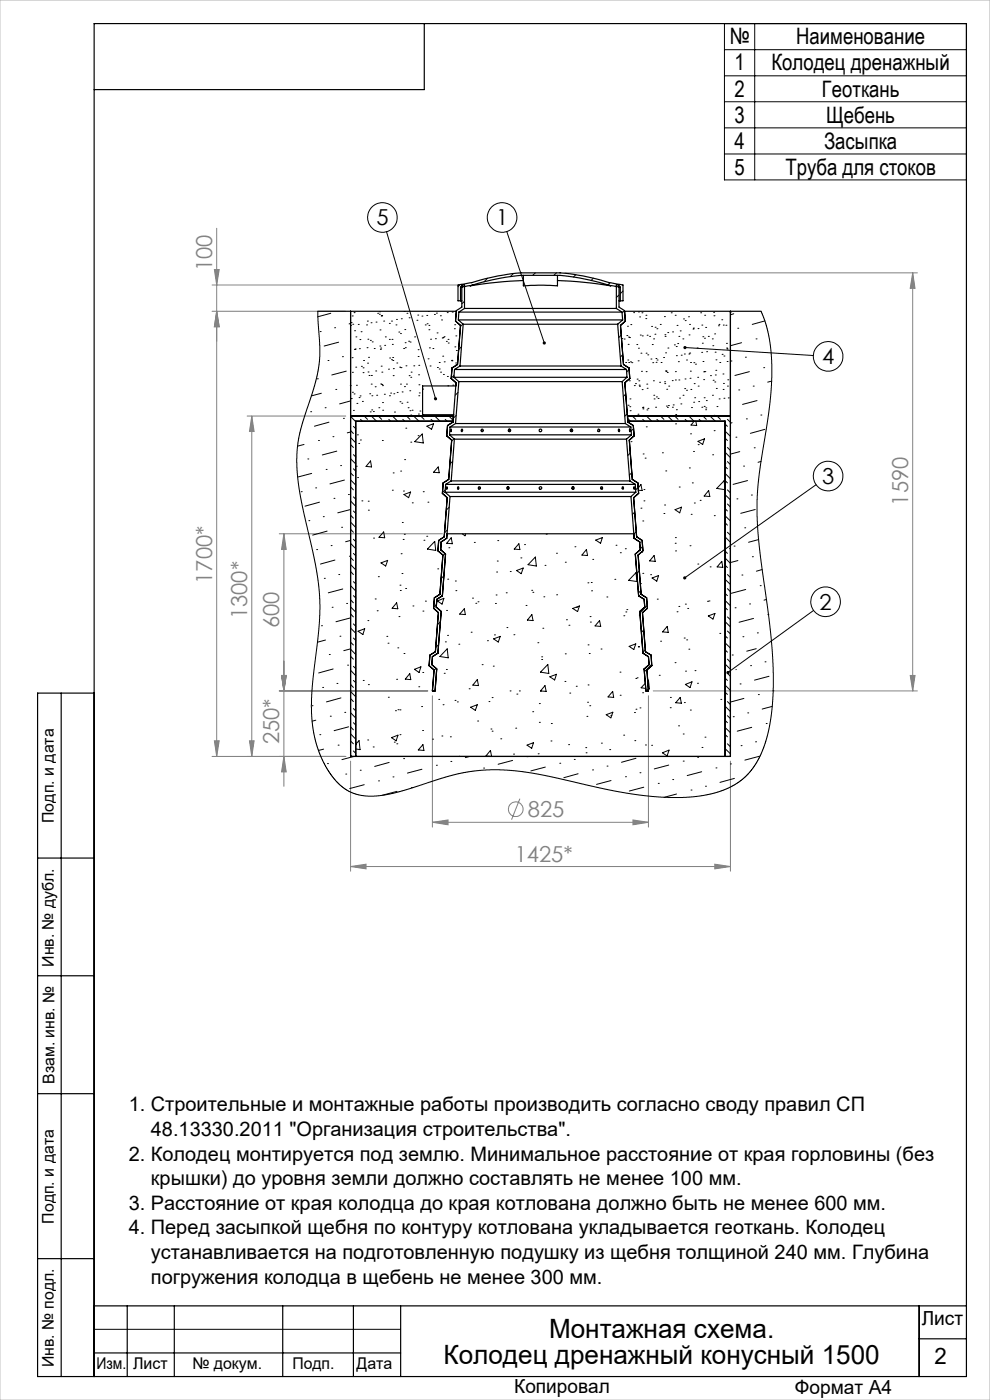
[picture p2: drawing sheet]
<svg xmlns="http://www.w3.org/2000/svg" width="210mm" height="297mm" viewBox="0 0 210 297" stroke-linecap="round" stroke-linejoin="round" font-family="sans-serif">
<g fill="none" stroke="#808080" stroke-width=".21">
<path d="M45.5 57.2h1l-.5 3.3zM46 48.4v112.1M119.8 57.9h74.8M193.6 57.9v88.7M193.6 57.9l.5 3.3h-1zM45 60.5h52M45 66h28.3M46 66l.5 3.3h-1zM52.4 88.3h20.9M53.4 88.3l.5 3.2h-1zM53.4 88.3v72.2M59.2 113.2h34.6"/>
<path d="M60.2 113.2v53.6M60.2 113.2l.5 3.4h-1zM45.5 157.2h1l-.5 3.3zM52.9 157.2h1l-.5 3.3zM59.2 146.6h31.5M59.7 143.3h1l-.5 3.3zM91.7 147.6v27.9M137.5 147.6v27.9M138.6 146.6h56M193.1 143.3h1l-.5 3.3zM45 160.5h28.3M60.2 160.5l.5 3.3h-1z"/>
<path d="M74.4 161.5v23.3M91.7 174.4l3.3-.4v1zM91.7 174.4h45.8M110.3 169.4l-1.8 4.5M134.3 174l3.2 .4-3.2 .6zM154.9 161.5v23.3M74.4 183.8l3.2-.5v1zM74.4 183.8h80.5M151.6 183.3l3.3 .5-3.3 .5z"/>
<circle cx="109.4" cy="171.7" r="1.56"/>
</g>
<g fill="none" stroke="#000" stroke-width=".21">
<path d="M153.7 5h51.3v33.2h-51.3zM153.7 10.5h51.3M153.7 16.1h51.3M160.1 5v33.2M153.7 21.6h51.3M153.7 27.1h51.3M153.7 32.7h51.3M82 49.1l10.4 35.5M107.5 49.1l8 23.7M145.3 73.7l27.2 1.7M173.1 102.8l-27.9 19.8M172.6 129.5l-18.2 13.2"/>
<path d="M20 282h65"/>
<circle cx="81.1" cy="46.1" r="3.1"/>
<circle cx="106.5" cy="46.1" r="3.1"/>
<circle cx="175.7" cy="75.6" r="3.2"/>
<circle cx="175.7" cy="101" r="3.1"/>
<circle cx="175.1" cy="127.7" r="3.1"/>
</g>
<g fill="none" stroke="#000" stroke-width=".25">
<path d="M90 5v14h-70M13 147v145M20 147h-12v145h197v-287h-185v287M8 182h12M8 207h12M8 232h12M8 267h12M20 277h185M27 277v15M37 277v15M60 277v15M75 277v15"/>
<path d="M85 277v15M195 277v15M20 287h65M195 284h10"/>
</g>
<path d="M0 0h210v297h-210z" fill="none" stroke="#c0c0c0" stroke-width=".21"/>
<path d="M154.2 142.4l-.1 .5 .3-.2-.3 .2a.35 .35 0 0 0 .5 .1 .35 .35 0 0 0 .1-.5 .35 .35 0 0 0-.5-.1zM145 122.3v.5l.2-.2-.2 .2a.34 .34 0 0 0 .4 .1 .34 .34 0 0 0 .1-.5 .34 .34 0 0 0-.5-.1zM145.1 73.5l-.1 .2h.3h-.3a.33 .33 0 0 0 .4 .3 .33 .33 0 0 0 .2-.4 .33 .33 0 0 0-.5-.1zM92.2 84.3a.35 .35 0 0 0-.1 .4 .35 .35 0 0 0 .4 .2l-.1-.3 .1 .3 .2-.2a.35 .35 0 0 0-.1-.4 .35 .35 0 0 0-.4 0zM115.2 72.6h-.1a.33 .33 0 0 0 .1 .4 .33 .33 0 0 0 .4 .1l-.1-.3 .1 .3 .2-.3a.34 .34 0 0 0-.2-.3 .34 .34 0 0 0-.4 .1z" fill="#000"/>
<g fill="#808080">
<path d="M91.7 174.4l3.3-.4v1zM134.3 174l3.2 .4-3.2 .6zM74.4 183.8l3.2-.5v1zM151.6 183.3l3.3 .5-3.3 .5z"/>
<path d="M60.2 160.5l.5 3.3h-1zM59.7 143.3h1l-.5 3.3zM59.7 143.3h1l-.5 3.3zM60.2 113.2l.5 3.4h-1zM46 66l.5 3.3h-1zM45.5 57.2h1l-.5 3.3zM193.1 143.3h1l-.5 3.3zM193.6 57.9l.5 3.3h-1z"/>
<path d="M53.4 88.3l.5 3.2h-1zM52.9 157.2h1l-.5 3.3zM46 66l.5 3.3h-1zM45.5 157.2h1l-.5 3.3z"/>
</g>
<g fill="none" stroke="#000" stroke-width=".21">
<path d="M103.4 59l-.7 .8M108.9 58l-.6 .7M113.6 57.9l-.6 .5M118 57.9l-.5 .5M122.1 58.3l-.5 .5M125.9 59l-.5 .5M129.4 60l-.5 .5M67.4 66l.4 7.2-.1 4.1-.9 4.4-3.2 10.2-.5 3-.2 3.2 .2 3.4 .5 3.2 3.4 15.2 .8 6.5 .1 2.9-.2 3.6-1.6 14.4-.1 2.7 .2 3.3 .5 3 .9 3 1.3 3 1.3 2.1 1.9 2.1 1.6 1.2 2 .9 2.3 .3 2.3-.1 2.9-.5 3.7-1 7.6-2.5 3.3-.8 4.2-.6 4-.1 4.2 .3 3.9 .6 13.1 3 5.7 1.1 4.7 .6 4.1 .3 4.5-.1 4.4-.6 3.5-1.1 2.6-1.5 2.4-2.1 1.8-2.8 1.4-3.3 1-3.8 .7-6.1-.1-7.9-.7-7.9-2.3-17.8-.3-4.6v-3.6l.6-6.6 2.2-14.2 .3-4.1v-3.9l-.2-3.2-.4-2.8-.6-2.5-1.1-2.7M67.9 70.3h.1M69.6 76.5h.1M70.2 66.5l-2.8 .7M71 69.5h.1"/>
<path d="M71.8 72.6l-3 .8M72.6 75.7h.1M73.4 78.7l-3 .8M74.4 69h.1M74.4 68.6l-.4 .1M74.5 68.4h.1M74.7 75.9h.1M74.7 67h.1M74.8 79h.1M74.8 68.8h.1M75.1 66.3h.1M75.2 74.1h.1"/>
<path d="M75.2 70.2h.1M75.4 74h.1M75.5 77.9h.1M75.5 71.5h.1M76 68.8h.1M76.2 74h.1M76.3 72h.1M76.6 70.4h.1M76.7 77.7h.1M77 79.1h.1M77 78h.1M77.1 76.5h.1"/>
<path d="M77.8 68.9h.1M77.9 73.8h.1M77.9 68.1h.1M78 77h.1M78 72h.1M78.1 78.9h.1M78.2 75.8h.1M78.3 79.7h.1M78.6 72.2h.1M78.7 68.5h.1M78.8 79.7h.1M79 72.5h.1"/>
<path d="M79.4 73.9h.1M79.7 78.7h.1M79.8 68.3h.1M80.1 66.5h.1M80.5 66.7h.1M80.5 66.1h.1M80.6 73.4h.1M80.6 70h.1M80.7 74.1h.1M80.8 73.8h.1M80.9 77.7h.1M80.9 67h.1"/>
<path d="M81 67h.1M81 78.9h.1M81.4 68.1h.1M81.6 73.3h.1M81.7 71.5h.1M82.4 78.3h.1M82.6 72h.1M82.6 68.6h.1M82.7 75.9h.1M83 68.1h.1M83 76.3h.1M83.1 72h.1"/>
<path d="M83.2 73.1h.1M83.3 75.8h.1M83.3 76.5h.1M83.4 79.7h.1M83.4 78.2h.1M84 68.9h.1M84.1 67.8h.1M84.2 77h.1M84.6 70.4h.1M84.8 77.9h.1M84.9 70.8h.1M85.1 78h.1"/>
<path d="M85.1 67.6h.1M85.6 73.9h.1M85.7 66.1h.1M85.9 69.9h.1M85.9 72.7h.1M86 73.8h.1M86.1 77.6h.1M86.3 66.5h.1M86.7 72.4h.1M86.8 67.4h.1M86.8 79.7h.1M87 72.6h.1"/>
<path d="M87.2 78.9h.1M87.8 77.6h.1M87.9 71.5h.1M88.4 67.9h.1M88.6 66.8h.1M88.7 75.6h.1M88.7 74.2h.1M88.8 79.5h.1M88.8 77.5h.1M89.5 67.1h.1M90.2 68.9h.1M90.5 66.9h.1"/>
<path d="M90.6 68.7h.1M90.8 76.1h.1M90.8 66.1h.1M91 70h.1M91 69h.1M91.1 73.8h.1M91.2 77.6h.1M91.3 72h.1M91.8 73.9h.1M92.1 66.7h.1M92.4 71.9h.1M92.6 66.4h.1"/>
<path d="M92.7 70.6h.1M92.8 78h.1M93.2 76.9h.1M93.2 78.3h.1M93.4 67h.1M93.5 78.9h.1M93.7 67.9h.1M93.8 71.7h.1M93.9 75.6h.1M94 71.6h.1M94.1 79.4h.1M94.2 71.4h.1"/>
<path d="M94.2 76.8h.1M94.7 72.4h.1M94.9 66.3h.1M94.9 79.9h.1M95 72h.1M95.1 72.8h.1M95.8 76.4h.1M95.8 76.5h.1M95.9 66.2h.1M96.3 79.6l-.6 .6M96.4 69.7h.1M96.4 68.9h.1"/>
<path d="M96.5 73.6h.1M96.6 77.5h.1M96.6 66.9h.1M96.7 77h.1M96.7 71.3h.1M96.8 74.4h.1M97.6 60.4l-.4 .4M97.9 73.6l-.6 .6M98.2 68.8l-.6 .5M98.5 63.9l-.5 .5M131.3 62.6l-.6 .5M131.8 71.1l-.5 .5"/>
<path d="M131.9 71.8h.1M132.1 75.2l-.5 .6M132.2 61.7l-.6 .6M132.4 71.9h.1M132.5 65.9l-.5 .5M132.7 76.9h.1M133 71.2h.1M133.1 69.2h.1M133.2 76.4h.1M133.2 73.1h.1M133.3 71.5h.1M133.3 76.9h.1"/>
<path d="M133.5 78.4l-.6 .5M133.5 71.6h.1M133.7 76.8h.1M133.8 68.9h.1M134 76.9h.1M134.4 66.3h.1M135.1 73.1h.1M135.4 76.5h.1M135.4 66.2h.1M135.4 73.9h.1M135.7 67.2h.1M135.8 71.1h.1"/>
<path d="M136 74.9h.1M136.1 78.8h.1M136.2 66.4h.1M136.2 71.3h.1M137 67.6h.1M137 66.9h.1M137.1 78.8h.1M137.1 74.9h.1M137.3 71.1h.1M137.4 75.3h.1M137.8 71.4h.1M138.1 76.2h.1"/>
<path d="M138.2 69.2h.1M138.4 73.1h.1M138.5 76.9h.1M138.6 71.9h.1M138.9 70.9h.1M139 69.4h.1M139.1 76.1h.1M139.2 76.9h.1M139.3 69.7h.1M139.4 76.4h.1M140.1 68.8h.1M140.2 76.9h.1"/>
<path d="M140.8 75.8h.1M140.9 67.2h.1M141 71h.1M141.1 71.4h.1M141.1 78.7h.1M141.2 74.9h.1M141.3 78.7h.1M141.5 79h.1M141.6 70.6h.1M141.7 73.8h.1M142.4 66.4h.1M142.7 70.4h.1"/>
<path d="M143.1 73.2h.1M143.2 66.9h.1M143.3 78.8h.1M143.4 73.5h.1M143.5 75.5h.1M143.6 69h.1M143.8 72.9h.1M143.9 76.7h.1M144 71.4h.1M144.3 70.2h.1M144.5 75.3h.1M144.9 71.9h.1"/>
<path d="M145 67.7h.1M145.2 75.1h.1M145.3 68h.1M145.6 76.4h.1M146 67.2h.1M146.1 75.1h.1M146.2 71h.1M146.3 68.8h.1M146.3 74.9h.1M146.4 78.7h.1M146.5 76.9h.1M147 69.8h.1"/>
<path d="M147.1 69.6h.1M147.2 76.9h.1M147.5 77.3h.1M147.9 73.8h.1M148.1 69.7h.1M148.6 66.4h.1M148.8 74.8h.1M148.9 69h.1M149 72.8h.1M149.1 71.4h.1M149.1 76.7h.1M149.3 78.9h.1"/>
<path d="M149.4 71.8h.1M149.5 66.9h.1M149.5 78.8h.1M149.7 69.5h.1M149.9 74.6h.1M150.2 71.4h.1M150.7 79.7h.1M151.1 71.9h.1M151.2 73.3h.1M151.4 66.2h.1M151.4 67h.1M151.6 70.8h.1"/>
<path d="M151.7 74.7h.1M151.7 79.5h.1M151.8 78.6h.1M151.9 76.3h.1M152.4 69.1h.1M152.5 68.8h.1M152.7 76.9h.1M153.1 67.8h.1M153.2 75.2h.1M153.4 79.3h.1M153.4 69h.1M153.6 75.5h.1"/>
<path d="M154 69h.1M154.1 72.8h.1M154.1 73.8h.1M154.2 76.7h.1M154.2 74h.1M154.9 66.3h.1M155 76.6h.1M155.6 66.6l-.7 .2M156.5 69.6h.1M157.3 72.7l-2.4 .6M158.1 75.8h.1M159 78.8l-3.1 .9"/>
<path d="M160.4 71.9h.1M162 78h.1M162.2 68.1l-2.6 .7M64.5 94.3l-1.4 .3M65.3 97.4h.1M65.9 87.3h.1M67.3 80.4h.1M67.6 93.4h.1M68.2 83.4l-2.2 .6M69 86.5h.1M69.2 99.6h.1M69.8 89.6l-3.1 .8"/>
<path d="M70.6 92.6h.1M71.2 82.6h.1M71.4 95.7l-3 .8M72.2 98.8h.1M72.8 88.8h.1M74.3 81.8h.1M74.4 85.1l-2.4 .6M74.4 91.6l-.7 .2M74.4 88.3l1.1 1.2M74.4 92.8l1.1 1.1M74.4 97.3l1.1 1.1M74.4 91.3l.6 .7"/>
<path d="M74.4 94.3l.6 .6M74.5 84.6h.1M74.8 83.2h.1M75 96.4l.5 .5M75 90.4l.5 .5M75 99.4l.5 .5M75 87.1h.1M75.1 83.6h.1M75.6 98.9h.1M75.6 81.7h.1M75.7 85.6h.1M75.8 92.2h.1"/>
<path d="M76.1 94.1h.1M76.2 84.3h.1M76.4 84h.1M76.4 93.3h.1M76.5 89l.4 .4M76.9 85.2h.1M77.3 88.3l.7 .7M78.4 83.5h.1M78.5 87.4h.1M78.6 97.8l.2 1.3-1.2-.1zM78.7 81.5h.1M78.8 88.3l1.1 1.1"/>
<path d="M78.8 87h.1M78.9 84h.1M79.2 87.3h.1M79.6 82.1h.1M79.9 83.9h.1M80.3 88.3l.7 .7M80.4 86.5h.1M80.8 81.5h.1M81 81.6h.1M81.1 93.4h.1M81.1 85.4h.1M81.1 81.8h.1"/>
<path d="M81.2 87h.1M81.5 83.6h.1M82.5 89l.4 .4M82.6 84h.1M82.9 83.4h.1M83.3 88.3l1 1.1M83.5 83.5h.1M83.7 87.4h.1M84.2 83.3h.1M84.8 85.2h.1M84.9 81.5h.1M85 99.9h.1"/>
<path d="M85.2 85.5h.1M85.3 83.1h.1M85.4 89l.5 .4M85.8 82h.1M85.8 97.5h.1M86.1 88.2h.1M86.1 90.8h.1M86.2 81.5h.1M86.3 88.3l.7 .7M86.4 85.3h.1M86.6 86.5h.1M86.9 82.9h.1"/>
<path d="M87 87.1h.1M87.1 88h.1M87.1 80h.1M87.1 93.8h.1M87.4 87h.1M87.7 88.3l1.2 1.1M88.7 92.4h.1M88.8 87.8h.1M88.8 84h.1M88.9 81.6h.1M88.9 83.4h.1M89.1 87.2h.1"/>
<path d="M89.3 88.3l.7 .7M89.6 92.1l.2 1.9-1.8-.3zM89.6 82.5h.1M90.6 90.4l1.4-.5-.5 1.2zM91.4 89l.5 .4M92.2 88.3l1.1 1.1M93 99.1l.2 1.2-1.2-.1zM94.4 89l.4 .4M95 81.8h.1M95.2 88.3l.7 .7M96 97.9l-.6 .6M96.1 81.7h.1"/>
<path d="M96.3 93.1l-.5 .5M96.8 88.1l-.6 .6M97.2 83.3l-.6 .6M132.7 83.6l-.5 .5M133 87.8l-.5 .5M133.2 88.8l.5 .6M133.2 86h.1M133.5 80.8h.1M133.6 86.3h.1M133.6 84.6h.1M133.7 87.1h.1M133.7 96.1l-.5 .5"/>
<path d="M133.8 93.7h.1M134.1 88.3l.8 .7M134.4 90.9l-.5 .5M134.5 81.8h.1M134.8 81.4h.1M135.1 80.4h.1M135.3 87.9h.1M135.5 80.8h.1M135.6 81.7h.1M135.6 81.9h.1M136.2 82.7h.1M136.3 86.5h.1"/>
<path d="M136.3 89l.4 .4M136.4 86.7h.1M136.4 86.4h.1M136.4 96.3h.1M136.8 97.2h.1M137.1 90.6h.1M137.1 88.3l1.2 1.1M137.2 81.5h.1M137.2 87h.1M137.3 82.4h.1M137.4 86.6h.1M138.6 80.8h.1"/>
<path d="M138.7 83.9h.1M138.7 84.6h.1M139.1 86.4h.1M139.2 84.2h.1M139.3 89l.4 .4M139.6 84.5h.1M139.9 81.1h.1M140.1 88.3l.7 .7M140.5 96.1h.1M141 81h.1M141 81.4h.1M141.2 99.9h.1"/>
<path d="M141.4 86.1h.1M141.4 82.6h.1M141.6 86.4h.1M141.6 88.3l1.1 1.1M141.8 86h.1M141.9 81.9h.1M142.6 80.7h.1M142.6 86.4h.1M142.8 85.9h.1M143.1 88.3l.7 .7M143.3 80.6h.1M143.3 89.9h.1"/>
<path d="M143.3 87.9h.1M143.5 86.9h.1M144 80.6h.1M144.1 84.5h.1M144.4 85.7h.1M144.9 83.9h.1M145.2 82.4h.1M145.3 80.4h.1M145.3 89l.4 .4M145.6 82.8h.1M146.1 88.3l1.1 1.1M146.2 99.3h.1"/>
<path d="M146.4 80.3h.1M146.5 92h.1M146.5 82.6h.1M146.7 86.5h.1M147.1 95.8h.1M147.1 85.3h.1M147.2 81.4h.1M147.2 89.4l-.6 .8 1.2 .1-.2-.9M147.4 84.4h.1M148 80h.1M148.1 93.6l1.3-.5-.4 1.2zM148.1 81.9h.1"/>
<path d="M148.1 94.3h.1M148.2 85.2h.1M148.3 89l.4 .4M148.9 86.4h.1M149.1 88.3l.7 .7M149.3 80.5h.1M149.4 84.4h.1M149.4 86.2h.1M149.5 88.2h.1M149.7 86.9h.1M149.7 86.5h.1M149.8 85h.1"/>
<path d="M150.6 88.3l1.1 1.1M151.1 83.9h.1M151.2 96.5h.1M151.3 80.7h.1M151.4 88.1h.1M151.5 91.4h.1M151.6 81h.1M151.9 82.4h.1M152.1 86.3h.1M152.1 88.3l.7 .7M152.5 84.6h.1M153.4 82.6h.1"/>
<path d="M153.5 81.3h.1M153.6 84.5h.1M153.8 98.2h.1M153.8 91.5l1.1 1.1M153.8 96l1.1 1.1M153.8 90l.5 .4M153.8 99l.5 .4M153.8 93l.5 .4M154.3 81.9h.1M154.3 94.9l.6 .7M154.3 89l.6 .6M154.3 97.9l.6 .7"/>
<path d="M154.4 80.6h.1M154.5 84.4h.1M155.3 89.7l-.4 .1M156.1 92.7h.1M156.7 82.7h.1M156.9 95.8l-2 .5M157.7 98.9h.1M158.3 88.9h.1M159.8 81.9h.1M160 95h.1M160.6 85l-3.1 .8M161.4 88h.1"/>
<path d="M161.4 97.9l-.6 .2M162.2 91.1l-3 .8M163.7 80.9l-.9 .2M63.9 104.3h.1M65.5 110.5h.1M66.1 100.4l-3 .8M67 103.5h.1M67.2 116.6h.1M67.8 106.5l-3.1 .9M68.6 109.6h.1M69.4 112.7l-3.1 .8M70.2 115.7h.1"/>
<path d="M70.8 105.7h.1M71 118.8l-3 .9M72.5 111.9h.1M73.1 101.8l-3.1 .9M73.9 104.9h.1M74.1 118h.1M74.4 108.1l-2.8 .7M74.4 114.6l-1.1 .3M74.4 101.8l1.1 1.1M74.4 106.3l1.1 1.1M74.4 110.8l1.1 1.1M74.4 115.3l1.1 1.1"/>
<path d="M74.4 119.8l1.1 1.1M74.4 100.3l.6 .6M74.4 109.3l.6 .6M74.4 118.3l.6 .6M74.4 103.3l.6 .6M74.4 112.3l.6 .6M75 105.4l.5 .5M75 114.4l.5 .5M75 108.4l.5 .5M75 117.4l.5 .5M75.8 101.3h.1M76.8 106.3h.1"/>
<path d="M78.1 106.3h.1M78.1 108.2h.1M79.2 114.2h.1M80.8 119.4l1.4-.5-.4 1.2zM81.4 112.9l.2 1.2-1.2-.1zM83.2 104h.1M83.4 100.3h.1M85.1 117.5h.1M85.3 110.8h.1M85.5 114.4h.1M85.6 104.2h.1M85.7 104.9l1.4-.5-.4 1.2z"/>
<path d="M85.8 113.3h.1M87.5 106.7h.1M89.8 104.3h.1M89.9 114.6h.1M90.5 113.8h.1M90.8 106.5h.1M92.2 114.9l.2 1.9-1.7-.3zM94.4 117.4l-.5 .5M94.4 103.9l-.6 .6M94.9 112.4l-.6 .6M95.2 116.2h.1M95.3 107.6l-.6 .6"/>
<path d="M95.7 114.1l.3 1.3-1.2-.2zM98 113.2l.6 .5 .2-.5M100.6 115.1h.1M105.5 119h.1M105.6 114.7h.1M110.1 115.4l.2 1.2-1.2-.1zM110.5 118.4h.1M111.3 115.5h.1M113.6 118.2l.2 1.9-1.8-.3zM115.6 119.9h.1M115.9 113.3h.1M118 117.4h.1"/>
<path d="M119.9 119.3h.1M122 116h.1M124.4 116.6l.2 1.3-1.2-.1zM125.7 118.7h.1M126.4 114.6l1.4-.6-.4 1.2zM130.7 115.7h.1M131.6 117.3h.1M132.6 116.4h.1M134 100.3l-.5 .5M134.7 108.6l-.6 .5M135 112.8l-.6 .5M135.4 103.4l-.6 .5"/>
<path d="M135.4 103.5l.6-.7 .2 1.3-.8-.1M135.7 115h.1M136 107.8h.1M136.1 117.2h.1M136.3 115.9l-.5 .5M136.3 110.5h.1M136.6 103.9h.1M136.6 106.3h.1M138.7 117.9l.3 1.2-1.2-.1zM140.8 108.9h.1M141 107.1h.1M143.2 108.1l1.4-.5-.4 1.2z"/>
<path d="M143.2 115.2h.1M143.3 114h.1M143.3 116.9h.1M144.1 103.3h.1M146.4 115.8h.1M146.6 109.1h.1M146.9 102.4h.1M147.3 106.7h.1M148 119.7h.1M148.5 106.1h.1M150.3 104.1l.3 1.2-1.2-.1zM151.5 109.4h.1"/>
<path d="M153.1 119.1l.2 1.3-1.2-.1zM153.6 102l.2 1.9-1.8-.3zM153.8 100.4l1.1 1.2M153.8 104.9l1.1 1.1M153.8 109.4l1.1 1.1M153.8 113.9l1.1 1.1M153.8 118.4l1.1 1.1M153.8 107.9l.5 .5M153.8 101.9l.5 .5M153.8 110.9l.5 .5M153.8 119.9l.5 .5M153.9 117l.4 .4"/>
<path d="M154.3 103.9l.6 .7M154.3 112.9l.6 .6M154.3 106.9l.6 .7M154.8 116.3l.1 .2M155.7 115.8h.1M156.3 105.8h.1M156.5 118.9l-1.6 .4M158 112h.1M158.6 101.9l-3.1 .9M159.4 105h.1M159.6 118.1h.1M160.2 108.1l-3.1 .8"/>
<path d="M160.9 114.5l-2.1 .5M68.2 132.7h.1M68.8 122.7h.1M69 135.8l-1.7 .4M69.8 138.8h.1M70.4 128.8h.1M71.9 121.9h.1M72.1 135h.1M72.7 125l-3.1 .8M73.5 128h.1M74.3 131.1l-3 .8M74.4 137.7l-1.5 .3"/>
<path d="M74.4 124.2l1.1 1.2M74.4 128.8l1.1 1.1M74.4 133.2l1.1 1.1M74.4 137.7l1.1 1.1M74.4 127.2l.6 .7M74.4 136.2l.6 .6M74.4 121.2l.6 .7M74.4 130.2l.6 .7M74.4 139.2l.6 .6M75 123.4l.5 .5M75 132.4l.5 .5M75 126.4l.5 .5"/>
<path d="M75 135.4l.5 .5M76 133.9l1.4-.5-.4 1.2zM78 131.7h.1M79.6 127.1h.1M80 129.6h.1M80.3 122.3h.1M82.1 135h.1M82.3 136.5h.1M84.1 127.9l.3 1.2-1.2-.1zM84.4 137.4h.1M84.6 130.8h.1M84.8 124.1h.1"/>
<path d="M84.9 125.3h.1M85.3 121.7h.1M85.7 138.6h.1M86 124.8h.1M87.6 128.5h.1M89.7 129.6h.1M90.2 127.5h.1M92.6 128.2l-.6 .6M92.8 127.5l1.4-.6-.4 1.3zM92.9 120.7h.1M93 136.8l-.6 .6M93.4 131.9l-.6 .6"/>
<path d="M94.2 122.2l-.6 .6M94.5 136.2h.1M94.7 129.5h.1M94.9 137.7l.2 1.9-1.8-.3zM94.9 134.8h.1M95 122.9h.1M96.6 123.3h.1M96.7 125.3h.1M97.3 136.7h.1M98.5 129.1l.2 1.3-1.2-.1zM99.9 134.1h.1M100.2 126.9h.1"/>
<path d="M100.9 128h.1M101.4 127.7h.1M103.4 135.9h.1M104.7 135.5l1.4-.5-.4 1.2zM104.9 134.7h.1M105.1 128h.1M105.2 126.2h.1M105.3 121.4h.1M107.4 125.8h.1M107.5 133.1h.1M108.2 121.2h.1M109 134.7h.1"/>
<path d="M109.6 121l1.4-.5-.4 1.2zM111.6 128.4h.1M112.8 125.2h.1M112.8 130.4l.3 1.3-1.2-.2zM113 125.7h.1M114.1 136.3h.1M114.9 139.9h.1M114.9 139.3h.1M115.1 133.3h.1M115.4 126.6h.1M118.1 126.2h.1M119.9 138.7h.1"/>
<path d="M120.2 131.5h.1M120.7 132.6h.1M121.5 129.1l1.4-.6-.4 1.2zM122.3 128.9h.1M124.7 123.6h.1M124.7 136.8h.1M125 138.6h.1M125.2 130.8h.1M125.2 132h.1M125.4 123.6h.1M125.5 125.3h.1M127.2 131.7l.2 1.2-1.2-.1z"/>
<path d="M127.5 137.7h.1M128.7 126.6h.1M130.4 122.9h.1M132.3 130.6h.1M132.8 129.8h.1M133 129.3h.1M133.5 137.1l1.4-.5-.5 1.2zM134.9 121.5l.2 1.9-1.8-.3zM135.4 137.2h.1M135.4 137.3h.1M135.6 121.1l-.5 .5M135.6 130.5h.1"/>
<path d="M135.9 123.8h.1M135.9 125.3l-.5 .5M136.3 121.6h.1M136.6 133.6l-.5 .6M136.9 137.8l-.5 .5M137.3 128.4l-1.6 1.6M138 121.9h.1M138.3 122.6l1.4-.5-.4 1.2zM139.4 127.1h.1M140.1 136h.1M141.5 132.9l.2 1.3-1.2-.1zM143.6 129.8h.1"/>
<path d="M144 128.7h.1M145.1 135.4h.1M145.4 128.2h.1M145.7 135.7h.1M145.9 129.1h.1M146.1 137.7h.1M150.1 127.6h.1M150.2 130.7l1.5-.6-.5 1.2zM150.4 127.5h.1M150.6 120.3h.1M152.7 134.4h.1M153.8 122.9l1.1 1.1"/>
<path d="M153.8 127.4l1.1 1.1M153.8 131.9l1.1 1.1M153.8 136.4l1.1 1.1M153.8 125.9l.5 .5M153.8 134.9l.5 .5M153.8 128.9l.5 .5M153.8 137.9l.5 .5M154.3 121.9l.6 .6M154.3 130.9l.6 .6M154.3 139.8l.6 .7M154.3 124.9l.6 .6M154.3 133.9l.6 .6"/>
<path d="M155.3 139h.1M155.9 128.9h.1M157.4 122h.1M157.6 135.1h.1M158.2 125.1l-3.1 .8M159 128.1h.1M159.8 131.2l-3 .8M160.4 137.6l-2 .5M160.7 134.3h.1M161.3 124.2h.1M161.7 120.8l-1.3 .4M162.6 127.2l-.5 .1"/>
<path d="M162.9 130.4h.1M66.2 149.7h.1M67 152.8l-.8 .2M67.8 155.9h.1M68.4 145.8h.1M68.7 158.9l-1.1 .3M70.1 151.9h.1M70.7 141.9l-3.1 .9M71.5 145h.1M71.7 158.1h.1M72.3 148.1l-3 .8M73.1 151.1h.1"/>
<path d="M73.7 141.1h.1M73.9 154.2l-3 .8M74.4 142.2l1.1 1.1M74.4 146.7l1.1 1.1M74.4 151.2l1.1 1.1M74.4 155.7l1.1 1.1M74.4 145.2l.6 .6M74.4 154.2l.6 .6M74.4 148.2l.6 .6M74.4 157.2l.6 .6M75 141.4l.5 .4M75 150.3l.5 .5"/>
<path d="M75 159.3l.5 .5M75 144.4l.5 .4M75 153.3l.5 .5M75.5 157.4v.6M75.5 157.9l.7-.8 .2 1.9-.9-.1M77 144.4h.1M78 157h.1M78.1 145.2h.1M79.2 158.5h.1M82.4 147.9h.1M83 156.5l1.4-.5-.4 1.2zM83.6 157.4h.1"/>
<path d="M83.9 150.8h.1M84.1 144.1h.1M84.2 157.8h.1M84.4 150.6h.1M84.8 155.9h.1M84.8 150.6h.1M86.9 142.9l.2 1.3-1.1-.1zM87.9 142l1.4-.5-.4 1.2zM88.8 145.7h.1M89.4 149.9h.1M89.6 155h.1M89.7 142.7h.1"/>
<path d="M89.7 158l.2 1.2-1.2-.1zM91.8 156.8h.1M92.3 146.5l-.1 .1M92.5 141.8l-.4 .4M93.1 148.4h.1M93.7 156.1h.1M94 149.5h.1M94.2 142.8h.1M94.7 142h.1M95.5 156.3h.1M96.5 148.6h.1M97 148.9h.1"/>
<path d="M99.5 146.1h.1M99.8 150l1.4-.5-.4 1.2zM101.2 144.2l.3 1.2-1.2-.1zM101.3 153h.1M102.3 141h.1M103.7 148.8h.1M104.1 154.7h.1M104.4 148h.1M104.4 155.1h.1M104.6 141.3h.1M106.2 156.7h.1M108.2 146.6h.1"/>
<path d="M108.9 160h.1M109.4 154.5h.1M109.6 147.2h.1M110.2 146.6h.1M111.8 158.1l1.4-.6-.4 1.2zM113 151h.1M114.2 159.9h.1M114.4 153.2h.1M114.4 149.3h.1M114.7 146.6h.1M115.6 145.4l.3 1.3-1.2-.1zM116.2 141l.2 1.9-1.7-.3z"/>
<path d="M116.6 143.6l1.4-.6-.3 1.2zM116.9 157.2h.1M116.9 153.5h.1M119.8 144.6h.1M120.6 158h.1M120.9 147h.1M122.2 145.6h.1M124.2 158.6h.1M124.3 159.7h.1M124.5 152h.1M124.6 149h.1M124.7 145.3h.1"/>
<path d="M125.1 149.7h.1M127.6 157.7h.1M128.6 151.6l1.4-.5-.4 1.2zM129.3 159h.1M129.6 151.8h.1M130 146.7l.2 1.3-1.2-.2zM131.5 142.6h.1M131.6 147.5h.1M132.3 156h.1M134.6 151.2h.1M134.7 157.1h.1M134.9 143.9h.1"/>
<path d="M134.9 150.5h.1M135.1 143.8h.1M135.7 150.2h.1M136.3 147h.1M136.9 145l-.9 .9 .9 .1M136.9 158h.1M137.4 144.4l.1-.1 .3 1.9-.3-.1M137.5 146.2l-.4 .4M138.2 158.1h.1M138.3 140.9l-1.6 1.6M139.8 143.3h.1M140.5 159.7l1.4-.6-.4 1.3z"/>
<path d="M142.2 150.1h.1M142.2 148h.1M143.2 140.6h.1M143.9 154h.1M144.3 148l.2 1.2-1.2-.1zM144.9 155.7h.1M145.2 149h.1M145.4 145.2l1.4-.6-.4 1.3zM145.4 142.4h.1M146.4 150.6h.1M147.4 142.3h.1M148 145h.1"/>
<path d="M148.9 158.6h.1M149.5 156.4h.1M152.9 148.4h.1M153.8 140.9l1 .9M153.8 145.3l1.1 1.2M153.8 149.8l1.1 1.2M153.8 154.3l1.1 1.1M153.8 158.8l1.1 1.1M153.8 143.9l.5 .5M153.8 152.8l.5 .5M153.8 146.9l.5 .4M153.8 155.8l.5 .5"/>
<path d="M154.3 148.8l.6 .7M154.3 157.8l.6 .6M154.3 142.8l.6 .7M154.3 151.8l.6 .6M155.5 152h.1M156.2 142l-.1 .1M157 145.1h.1M157.2 158.2h.1M157.8 148.2l-2.9 .7M158.6 151.2h.1M159.2 141.2h.1M159.5 154.3l-3.1 .8"/>
<path d="M160.3 157.4h.1M160.9 147.4h.1M162.3 140.4h.1M162.5 153.5h.1M163.1 143.5l-3 .8M163.8 149.9l-2.1 .5M163.9 146.5h.1M69.5 162h.1M73.3 164.2h.1M74.4 160.2l.2 .3M75.1 160.5l-2.6 .6M76.4 163.4h.1"/>
<path d="M77.3 166.5l-3.1 .8M80.3 165.7h.1M82.5 161.7l-3 .9M83.4 164.8h.1M84.2 167.9l-3.1 .8M85.6 160.9h.1M87.3 167.1h.1M89.5 163.2l-3.1 .8M92.6 162.3h.1M95.6 161.5h.1M97.5 160.5h.1M99.6 160.5l-.9 .2"/>
<path d="M102.6 162.9h.1M104.2 160.5l-1.1-.1 .9-1.2 .3 1.3M108.7 161.3l-3 .8M111.8 160.5h.1M115.7 162.7l-3.1 .8M118.7 161.9h.1M121.8 161.1h.1M122.6 164.1l-3 .9M125.7 163.3h.1M128.8 162.5h.1M129.6 165.6l-3.1 .8M132.7 164.8h.1"/>
<path d="M134.9 160.9l-3.1 .8M135.7 163.9h.1M136.6 167l-3.1 .8M139.6 166.2h.1M141.9 162.3l-3.1 .8M142.7 165.4h.1M143.5 168.4l-2.6 .8M144.9 161.5h.1M146.6 167.6h.1M148 160.7h.1M148.8 163.7l-3 .8M149.6 166.8h.1"/>
<path d="M151.9 162.9h.1M154.9 162.1h.1M155.8 165.1l-3.1 .9M161.1 160.4l-3.1 .9"/>
</g>
<g fill="none" stroke="#000" stroke-width=".25">
<path d="M111 59.5a91.8 91.8 0 0 0-11.3 1.1l.5-.1M111 59.5v1.1l3.3-.1 4 .1v-1.1M111 58.4v1.1M118.3 59.5a90 90 0 0 1 11.2 1.1l-.4-.1M118.3 58.4v1.1M67.4 66h29.4l-.2 2.1M74.4 66v94.5h80.5v-94.5M96.4 78.4h36.5M96.4 78.4l-.1 1.6M96.6 68.1l1.1 .9-.7 8.3-1.1 .8-.2 2.2 1 .9M97.2 67.9h34.9M97.2 67.9l1 .9"/>
<path d="M97.3 66.2h34.6M97.3 66.2l-.1 1.7M97.6 77.6h34.1M97.6 77.6l-1.2 .8M97.7 63.8h-.5v-3.3l2.8-.5 1.9-.6a44.5 44.5 0 0 1 8.6-1.5l9.3 .1a66.3 66.3 0 0 1 10.2 2.1l2.2 .4v3.3h-.6M97.7 60.9h.3M97.7 63.8h.3M97.7 60.9v2.9M98.2 68.8h32.8M98.2 68.8l-.6 8.8M98.5 65.4h32.2M98.5 65.4v-4.9h-.5v4.7l-1.2 .7-.2 2.2"/>
<path d="M98.5 65.4l-1.2 .8M100.2 60.5l-2.5 .4M100.2 60.5a50.6 50.6 0 0 1 10.3-2.1h8.3a51.6 51.6 0 0 1 10.3 2.1M129.1 60.5l2.5 .4M130.7 65.4v-4.9h.6v4.7l1.2 .7 .1 2.2M130.7 65.4l1.2 .8M131 68.8l.7 8.8M131.3 60.9h.3M131.3 63.8h.3M131.6 60.9v2.9M131.7 77.6l1.2 .8M131.9 66.2l.2 1.7"/>
<path d="M132.1 67.9l-1.1 .9M132.6 68.1l-1 .9 .7 8.3 1.1 .8 .2 2.2-1.1 .9M132.9 78.4l.1 1.6M161.4 66h-28.9l.1 2.1M95.4 92.2h38.5M95.4 92.2l1 1M95.5 90.6h38.3M95.5 90.6l-.1 1.6M95.7 91v.6zM96.1 88.3v1.1M96.1 89.5v-.1h-20.6v71.1M96.1 89.5l-1.2 .8-.1 2.2 1 .9-.6 8.3-1.2 .7-.2 2.3 1.1 .9-.7 8.3-1.1 .7-.2 2.2 1 1-.6 8.3-1.2 .7-.1 2.2 1 1-.6 8.3-1.2 .7-.2 2.2 1.1 .9-.4 4.5h.6l.3-4.7-1-.9 .1-1.7 1.2-.7 .7-8.9-1.1-.9 .2-1.7 1.1-.7 .7-8.9-1-.9 .1-1.6 1.2-.8"/>
<path d="M96.3 80h36.7M96.3 80l1 1M96.4 93.2h36.5M96.4 93.2l-.7 8.8M96.6 89.8h36M96.6 89.8l-1.1 .8M96.7 81.2v.7h-7.1v6.1h6.6v.3h-21.8M96.7 81.2l-.6 8.3M97.3 81h34.7M97.3 81l-.7 8.8M97.9 91.1l.1-.1 .1 .2-.1 .4-.1-.1zM102.1 91.2v.2"/>
<path d="M108 91l.1 .2-.1 .4M121.3 91a.26 .26 0 0 0-.2 .3 .26 .26 0 0 0 .2 .2M127.2 91.2v.2M131.2 91l.2 .2v.4l-.2-.2zM132 81l.6 8.8M132.5 81.2l.6 7.1h21.8M132.5 81.2l.7 8.3M132.6 89.8l1.2 .8M132.9 93.2l.7 8.8M133 80l-1 1M133.2 88.3v1.2M133.2 89.4h20.6v71.1"/>
<path d="M133.2 89.5l1.1 .8 .2 2.2-1 .9 .6 8.3 1.2 .7 .2 2.3-1.1 .9 .6 8.3 1.2 .7 .2 2.2-1 1 .6 8.3 1.2 .7 .1 2.2-1 1 .6 8.3 1.2 .7 .2 2.2-1.1 .9 .3 4.5h-.5l-.4-4.7 1.1-.9-.2-1.7-1.1-.7-.7-8.9 1.1-.9-.2-1.7-1.1-.7-.7-8.9 1-.9-.1-1.6-1.2-.8M133.6 91v.6zM133.8 90.6l.1 1.6M133.9 92.2l-1 1M94.4 104.4h40.5M94.4 104.4l1.1 .9M94.5 102.8h40.3M94.5 102.8l-.1 1.6M94.8 114.2v-1h39.6l.1 1M94.8 103.3v.5zM95.5 105.3h38.3M95.5 105.3l-.7 8.9"/>
<path d="M95.7 102h37.9M95.7 102l-1.2 .8M97.1 103.3h.2l-.1 .5a.26 .26 0 0 1-.2-.2 .26 .26 0 0 1 .1-.3zM101.5 103.4v.3M107.7 103.3a.3 .3 0 0 1-.1 .5M121.6 103.3a.29 .29 0 0 0-.1 .2 .29 .29 0 0 0 .1 .3M127.8 103.4v.3M132 103.3l.2 .1a.22 .22 0 0 1 .1 .2 .22 .22 0 0 1-.3 .1zM133.6 102l1.2 .8M133.8 105.3l.7 8.9M134.5 103.3v.5zM134.8 102.8l.1 1.6"/>
<path d="M134.9 104.4l-1.1 .9"/>
<circle cx="102.3" cy="91.3" r=".25"/>
<circle cx="108.1" cy="91.3" r=".28"/>
<circle cx="114.6" cy="91.3" r=".28"/>
<circle cx="121.2" cy="91.3" r=".27"/>
<circle cx="127" cy="91.3" r=".25"/>
<circle cx="101.6" cy="103.5" r=".24"/>
<circle cx="107.8" cy="103.5" r=".28"/>
<circle cx="114.6" cy="103.5" r=".27"/>
<circle cx="121.5" cy="103.5" r=".26"/>
<circle cx="127.6" cy="103.5" r=".24"/>
</g>
<g font-size="5.6">
<text x="116.5" y="283.8">Монтажная схема.</text>
<text x="94.1" y="289.5">Колодец дренажный конусный 1500</text>
</g>
<g font-size="4.8">
<text x="154.8" y="9.4">№</text>
<text x="168.9" y="9.4">Наименование</text>
<text x="155.8" y="14.9">1</text>
<text x="163.7" y="14.9">Колодец дренажный</text>
<text x="155.8" y="20.5">2</text>
<text x="174.3" y="20.5">Геоткань</text>
<text x="155.8" y="26">3</text>
<text x="175.3" y="26">Щебень</text>
<text x="155.8" y="31.5">4</text>
<text x="174.8" y="31.5">Засыпка</text>
<text x="155.8" y="37">5</text>
<text x="166.6" y="37">Труба для стоков</text>
<text x="198.2" y="289.5">2</text>
</g>
<g font-size="4.7">
<text x="79.8" y="47.8">5</text>
<text x="105.2" y="47.8">1</text>
<text x="174.4" y="77.3">4</text>
<text x="174.4" y="102.7">3</text>
<text x="173.9" y="129.3">2</text>
</g>
<g font-size="4.7" fill="#808080">
<text x="45" y="57.5" transform="rotate(-90 45 57.5)">100</text>
<text x="192.6" y="107.3" transform="rotate(-90 192.6 107.3)">1590</text>
<text x="45" y="123.9" transform="rotate(-90 45 123.9)">1700*</text>
<text x="52.4" y="131.4" transform="rotate(-90 52.4 131.4)">1300*</text>
<text x="59.2" y="133.3" transform="rotate(-90 59.2 133.3)">600</text>
<text x="59.2" y="157.9" transform="rotate(-90 59.2 157.9)">250*</text>
<text x="112" y="173.4">825</text>
<text x="109.2" y="182.8">1425*</text>
</g>
<g font-size="4.2">
<text x="27.3" y="235.7">1. Строительные и монтажные работы производить согласно своду правил СП</text>
<text x="32" y="241">48.13330.2011 &quot;Организация строительства&quot;.</text>
<text x="27.3" y="246.2">2. Колодец монтируется под землю. Минимальное расстояние от края горловины (без</text>
<text x="32" y="251.4">крышки) до уровня земли должно составлять не менее 100 мм.</text>
<text x="27.3" y="256.7">3. Расстояние от края колодца до края котлована должно быть не менее 600 мм.</text>
<text x="27.3" y="261.9">4. Перед засыпкой щебня по контуру котлована укладывается геоткань. Колодец</text>
<text x="32" y="267.1">устанавливается на подготовленную подушку из щебня толщиной 240 мм. Глубина</text>
<text x="32" y="272.4">погружения колодца в щебень не менее 300 мм.</text>
</g>
<g font-size="4.1">
<text x="195.5" y="281.2">Лист</text>
<text x="109.1" y="295.6">Копировал</text>
<text x="168.6" y="295.7">Формат А4</text>
</g>
<g font-size="3.4">
<text x="11.4" y="174.6" transform="rotate(-90 11.4 174.6)">Подп. и дата</text>
<text x="11.4" y="205.1" transform="rotate(-90 11.4 205.1)">Инв. № дубл.</text>
<text x="11.6" y="229.9" transform="rotate(-90 11.6 229.9)">Взам. инв. №</text>
<text x="11.4" y="259.6" transform="rotate(-90 11.4 259.6)">Подп. и дата</text>
<text x="11.4" y="290" transform="rotate(-90 11.4 290)">Инв. № подл.</text>
<text x="20.4" y="290.4">Изм.</text>
<text x="28.2" y="290.4">Лист</text>
<text x="40.8" y="290.4">№ докум.</text>
<text x="62" y="290.4">Подп.</text>
<text x="75.6" y="290.4">Дата</text>
</g>
</svg>
